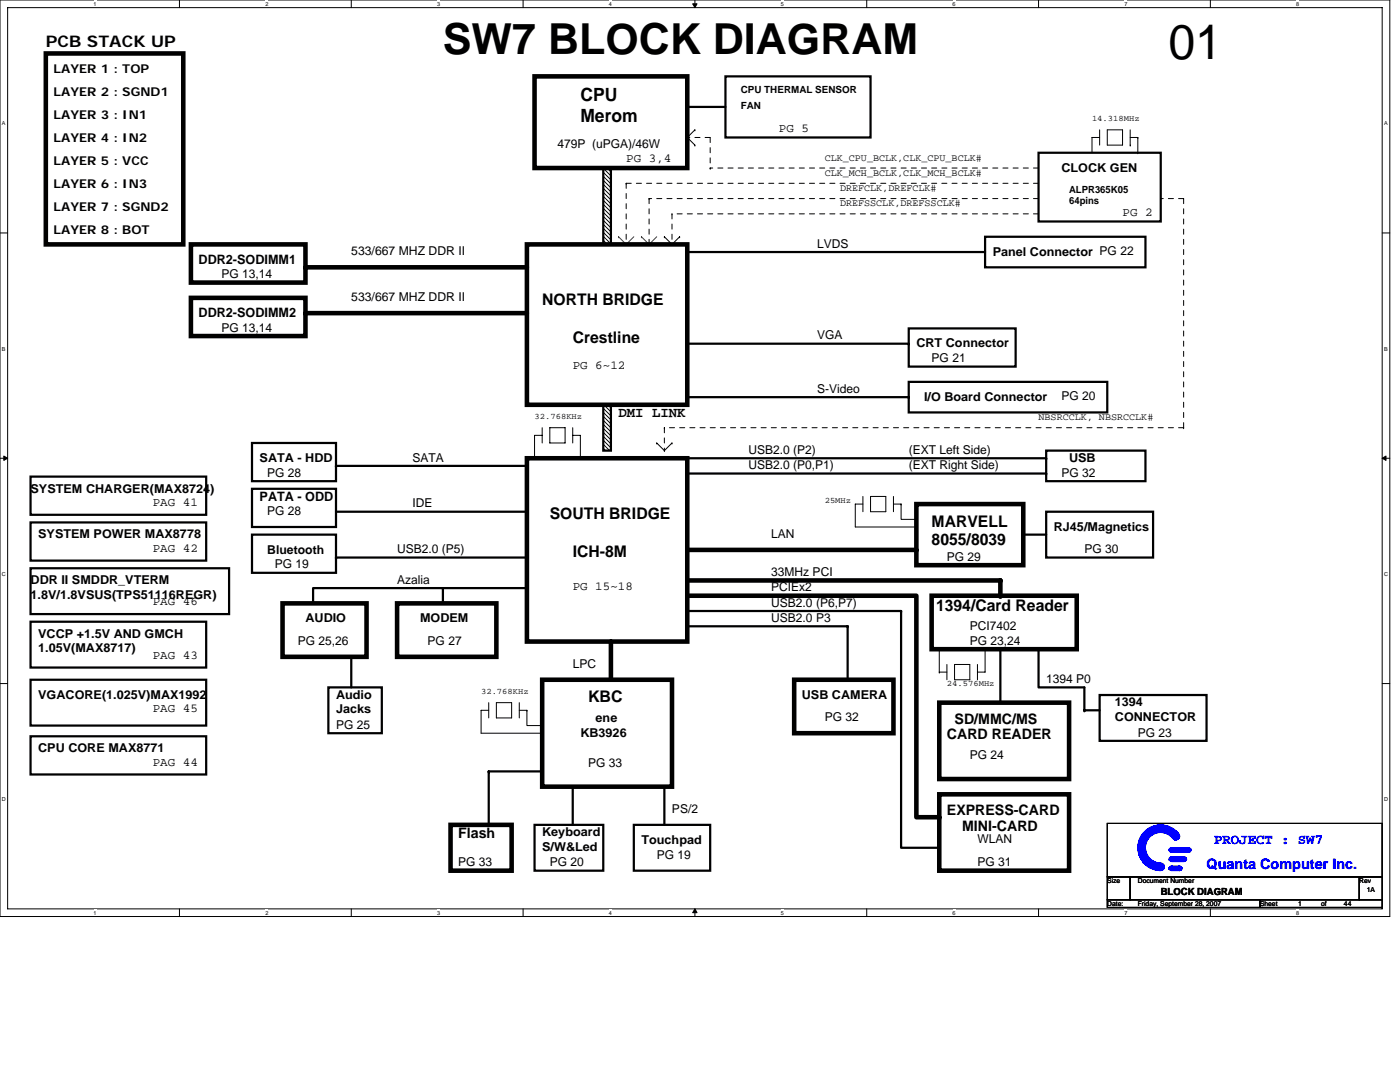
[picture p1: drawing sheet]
<svg xmlns="http://www.w3.org/2000/svg" width="279mm" height="216mm" viewBox="0 0 279 216" stroke-linecap="round" stroke-linejoin="round" font-family="sans-serif">
<path d="M0 0h277.4v182.9h-277.4zM1.5 1.5h274.3v179.9h-274.3z" fill="none" stroke="#000" stroke-width=".2"/>
<g fill="#fff">
<path d="M18.7 .1h.6v1.3h-.6z"/>
<path d="M18.7 181.5h.6v1.2h-.6z"/>
</g>
<path d="M35.8 0v1.5M35.8 181.4v1.5" fill="none" stroke="#000" stroke-width=".2"/>
<g fill="#fff">
<path d="M53 .1h.6v1.3h-.6z"/>
<path d="M53 181.5h.6v1.2h-.6z"/>
</g>
<path d="M70.1 0v1.5M70.1 181.4v1.5" fill="none" stroke="#000" stroke-width=".2"/>
<g fill="#fff">
<path d="M87.2 .1h.6v1.3h-.6z"/>
<path d="M87.2 181.5h.6v1.2h-.6z"/>
</g>
<path d="M104.4 0v1.5M104.4 181.4v1.5" fill="none" stroke="#000" stroke-width=".2"/>
<g fill="#fff">
<path d="M121.5 .1h.6v1.3h-.6z"/>
<path d="M121.5 181.5h.6v1.2h-.6z"/>
</g>
<path d="M138.7 0v1.5M138.7 181.4v1.5" fill="none" stroke="#000" stroke-width=".2"/>
<path d="M138.2 .8h.9l-.4 .7zM138.7 181.4l.4 .7h-.9z" fill="#000" stroke="#000" stroke-width=".2"/>
<g fill="#fff">
<path d="M155.8 .1h.6v1.3h-.6z"/>
<path d="M155.8 181.5h.6v1.2h-.6z"/>
</g>
<path d="M173 0v1.5M173 181.4v1.5" fill="none" stroke="#000" stroke-width=".2"/>
<g fill="#fff">
<path d="M190.1 .1h.6v1.3h-.6z"/>
<path d="M190.1 181.5h.6v1.2h-.6z"/>
</g>
<path d="M207.3 0v1.5M207.3 181.4v1.5" fill="none" stroke="#000" stroke-width=".2"/>
<g fill="#fff">
<path d="M224.4 .1h.6v1.3h-.6z"/>
<path d="M224.4 181.5h.6v1.2h-.6z"/>
</g>
<path d="M241.6 0v1.5M241.6 181.4v1.5" fill="none" stroke="#000" stroke-width=".2"/>
<g fill="#fff">
<path d="M258.7 .1h.6v1.3h-.6z"/>
<path d="M258.7 181.5h.6v1.2h-.6z"/>
<path d="M.4 24h.7v1.2h-.7z"/>
<path d="M276.2 24h.8v1.2h-.8z"/>
<path d="M.4 69h.7v1.2h-.7z"/>
<path d="M276.2 69h.7v1.2h-.7z"/>
</g>
<path d="M0 46.5h1.5M275.8 46.5h1.6" fill="none" stroke="#000" stroke-width=".2"/>
<g fill="#fff">
<path d="M.4 113.9h.8v1.2h-.8z"/>
<path d="M276.2 113.9h.8v1.2h-.8z"/>
</g>
<path d="M0 91.4h1.5M275.8 91.4h1.6" fill="none" stroke="#000" stroke-width=".2"/>
<path d="M.8 91l.7 .4-.7 .5zM275.8 91.4l.8-.4v.9z" fill="#000" stroke="#000" stroke-width=".2"/>
<g fill="#fff">
<path d="M.4 158.9h.8v1.2h-.8z"/>
<path d="M276.2 158.9h.8v1.2h-.8z"/>
</g>
<g fill="none" stroke="#000" stroke-width=".2">
<path d="M138.7 29h.1M138.7 25.9h.1M138.7 25.9l-1.5 1.5 1.5 1.6M219.5 27.4h-1.6v3.1M219.5 25.9v3.1M221 25.9h3v3.1h-3zM225.6 29h.1M225.6 27.4h1.5M225.6 25.9v3.1M227.1 27.4h.1M227.1 30.5h.1M227.1 27.4v3.1"/>
<path d="M132.6 47.2h.1M132.6 47.2l1.5 1.6 1.5-1.6M135.6 47.2h.1M106.7 91.4h.1M108.2 86.9h-1.5v4.5M108.2 85.3v3.1M109.7 85.3h3.1v3.1h-3.1zM114.3 86.9h1.5v4.5M114.3 85.3v3.1M131.1 88.4h.1M131.1 88.4l1.5 1.5 1.5-1.5M134.1 88.4h.1"/>
<path d="M172.2 99.1v3M173.7 99.1h3.1v3h-3.1zM178.3 99.1v3M172.2 100.6h-1.5v4.6h12.2M178.3 100.6h1.5M179.8 100.6h.1M179.8 103.6h.1M179.8 100.6v3h3.1M0 136.4h1.5M187.5 134.1h.1M187.5 129.5v4.6M187.5 134.1h1.5"/>
<path d="M189 132.6v3M190.5 132.6h3v3h-3zM195.1 132.6v3M196.6 129.5v4.6h-1.5M275.8 136.4h1.6M97.5 141.7h-1.5v4.6h12.2M97.5 140.2v3.1M99.1 140.2h3v3.1h-3zM103.6 140.2v3.1M103.6 141.7h1.6M105.2 141.7h.1M105.2 144.8h.1"/>
<path d="M105.2 141.7v3.1h3M108.2 146.3h.1M221 164.3h54.8v10.7h-54.8zM221 175h4.6v4.5h-4.6zM221 179.5h30.5v1.6h-30.5zM225.6 175h45.7v4.5h-45.7zM251.5 179.5h24.3v1.6h-24.3zM271.3 175h4.5v4.5h-4.5z"/>
</g>
<path d="M123.4 47.2h.1M123.4 47.2l1.6 1.6M125 48.8h.1M126.5 47.2l-1.5 1.6M128 47.2h.1M128 47.2l1.5 1.6M129.5 48.8h.1M131.1 47.2l-1.6 1.6" fill="none" stroke="#800040" stroke-width=".2"/>
<g fill="none" stroke="#000" stroke-width=".91">
<path d="M9.1 10.7h27.5v38.1h-27.5zM106.7 15.2h30.5v18.3h-30.5zM38.1 48.8h22.9v7.6h-22.9zM38.1 59.4h22.9v7.7h-22.9zM61 53.3h.1M61 53.3h44.2M105.2 48.8h32v32h-32zM61 62.5h.1M61 62.5h44.2M105.2 91.4h32v36.6h-32zM137.2 118.9h45.7v44.2h4.6M137.2 109.7h45.7"/>
<path d="M137.2 115.8h62.4M182.9 100.6h21.3v12.2h-21.3zM182.9 109.7h.1M185.9 118.9h29v10.6h-29zM199.6 118.9h.1M199.6 115.8h.1M199.6 115.8v3.1M56.4 120.4h16.8v10.7h-16.8zM79.2 120.4h19.9v10.7h-19.9zM108.2 135.6h25.9v21.4h-25.9zM121.9 128h.1M121.9 128v7.6"/>
<path d="M158.5 135.6h19.8v10.7h-19.8zM187.5 158.5h25.9v15.2h-25.9zM187.5 140.2h25.9v15.2h-25.9zM89.9 164.6h12.2v9.1h-12.2zM187.5 163.1h.1"/>
</g>
<g fill="#000" stroke="#000" stroke-width=".44">
<path d="M120.4 33.5v15.3h1.5v-15.3z" fill-rule="evenodd"/>
<path d="M120.4 80.8v9.1h1.5v-9.1z" fill-rule="evenodd"/>
</g>
<g fill="none" stroke="#000" stroke-width=".44">
<path d="M144.8 15.2h28.9v12.2h-28.9zM137.2 21.3h.1M137.2 21.3h7.6M207.3 30.5h24.3v13.7h-24.3zM137.2 50.3h59.4M196.6 47.2h32v6.1h-32zM137.2 68.6h44.2M137.2 79.2h44.2M181.4 65.5h21.3v7.7h-21.3zM181.4 76.2h39.6v6.1h-39.6zM181.4 68.6h.1M181.4 79.2h.1"/>
<path d="M6.1 95.1h35v7.6h-35zM50.3 88.4h16.8v7.6h-16.8zM50.3 97.5h16.8v7.7h-16.8zM67.1 93h.1M67.1 93h38.1M137.2 91.4h71.6M137.2 94.5h71.6M208.8 89.9h19.8v6.1h-19.8zM208.8 91.4h.1M208.8 94.5h.1M6.1 104.2h35v7.7h-35zM6.1 113.4h39.6v9.1h-39.6z"/>
<path d="M50.3 106.7h16.8v7.6h-16.8zM67.1 111.3h.1M67.1 102.1h38.1M67.1 111.3h38.1M88.4 117.3h.1M88.4 117.3v3.1M105.2 102.1h.1M105.2 117.3h-42.7v3.1M204.2 106.7h.1M204.2 106.7h4.6M208.8 102.1h21.3v9.2h-21.3zM6.1 135.6h35v9.2h-35z"/>
<path d="M6.1 124.1h35v9.1h-35zM65.5 137.2h10.7v9.1h-10.7zM70.1 131.1v6.1M137.2 121.9h42.6M137.2 125h32M169.2 125h.1M169.2 135.6h.1M169.2 125v10.6M179.8 121.9h.1M179.8 121.9v47.3h7.7M199.6 129.5h.1M199.6 129.5v10.7"/>
<path d="M207.3 129.5v7.7h9.1v4.5M207.3 129.5h.1M219.5 138.7h21.3v9.1h-21.3zM6.1 146.9h35v7.6h-35zM97.5 153.9h.1M97.5 153.9h10.7M97.5 153.9v10.7M108.2 153.9h.1M114.3 157h.1M114.3 157v7.6M132.6 157v7.6M216.4 141.7h.1"/>
<path d="M216.4 141.7h3.1M106.7 164.6h13.7v9.1h-13.7zM126.5 164.6h15.2v9.1h-15.2z"/>
</g>
<g fill="none" stroke="#000" stroke-width=".2" stroke-dasharray="1 1 1 1 1 1 1 1">
<path d="M125 36.6h.1M125 36.6v12.2M129.5 39.6h.1M129.5 39.6v9.2M137.2 27.4h.1M141.7 33.5h.1M141.7 27.4v6.1M141.7 27.4h-4.5M207.3 33.5h-65.6M207.3 39.6h-77.8M207.3 36.6h-82.3M231.6 39.6h.1"/>
<path d="M236.2 39.6v45.7M236.2 39.6h-4.6M125 48.8h.1M129.5 48.8h.1M134.1 42.7h.1M134.1 42.7v6.1M134.1 48.8h.1M207.3 42.7h-73.2M132.6 85.3h.1M132.6 85.3v4.6M132.6 89.9h.1M236.2 85.3h-103.6"/>
<path d="M236.2 85.3h.1"/>
</g>
<g fill="none" stroke="#00f" stroke-width=".2">
<path d="M227.2 168.1v2.1l.2 .5v-3.1l.1-.3v3.9l.2 .1v-4.3l.1-.3v4.9l.2 .1v-5.1l.1-.2v5.8M228.3 172.2v-5.9l.2-.2v6.3h.1v-2.3l.1 .3v2.1l.2 .2v-2l.2 .3v1.8l.1 .2v-1.8l.2 .1v1.8h.1v-1.7l.2 .2v1.7h.1v-1.6l.2 .2v1.4l.1 .1v-1.5l.2 .2v1.3h.1v-1.2M228.6 165.8v2.6l.1-.5v-2.1l.2-.1v1.9l.2-.1v-2l.1-.1v1.8l.2-.2v-1.8h.1v1.7l.2-.2v-1.5l.1-.1v1.5l.2-.2v-1.3l.1-.2v1.5M230.3 164.9l.1-.2v1.6l-.1-.2zM230.4 172.1v.1h.2v1.2h.1v-1.2h.2v1.4h-.3l.4-1.4v1.4l.2-.2v-1.2l.2 .3v1.1h.1v-1.2h.1v1.2h.2v-1.2h.1v1.2l.2-.2v-.9M230.4 165.9a3.5 3.5 0 0 1 4.2 1.4M230.4 165.7a3.7 3.7 0 0 1 4.5 1.8M230.4 165.5a3.8 3.8 0 0 1 4.7 2M230.4 165.4a3.9 3.9 0 0 1 4.7 1.8M230.4 165.2a4.1 4.1 0 0 1 4.8 2M230.4 166.2a3.2 3.2 0 0 1 4 1.5M230.4 166a3.3 3.3 0 0 1 4.2 1.7"/>
<path d="M230.6 165a4.3 4.3 0 0 1 4.8 2M230.6 164.9a4.4 4.4 0 0 1 4.8 2M230.6 164.9v1.2M232.1 172.5h.1M232.1 172.5l.2 .2v.6M233.5 169.3h4.1v.2h-4.3v.1h4.4l-.1 .2h-4.1l.1 .1h4M233.5 171.2h3.2v.1h-3.2l-.2 .1h3.5l-.1 .2h-3.4l.3 .1h2.9M233.5 173h2.3v.1h-2.5v.2h2.6l-.1 .1h-2.5l.3 .2h2.2M233.8 172.8h1.7M233.8 173.7h1.7M233.8 171.9h2.6M233.8 171h2.6"/>
<path d="M233.8 170.1h3.5M233.8 169.2h3.5M234 167.2a3 3 0 0 0-5.1 .7 3 3 0 0 0 2.7 4.3M235.2 166.3a4.6 4.6 0 0 0-7.7 .9 4.6 4.6 0 0 0 4.1 6.5"/>
<circle cx="231.6" cy="173" r=".76"/>
<circle cx="233.8" cy="171.4" r=".45"/>
<circle cx="233.8" cy="173.3" r=".45"/>
<circle cx="233.8" cy="169.6" r=".45"/>
<circle cx="234.7" cy="166.9" r=".76"/>
<circle cx="235.4" cy="173.3" r=".45"/>
<circle cx="236.4" cy="171.4" r=".45"/>
<circle cx="237.3" cy="169.6" r=".45"/>
</g>
<text font-size="9.7" x="233.2" y="11.9">01</text>
<text font-size="8.5" x="88.4" y="10.8">SW7 BLOCK DIAGRAM</text>
<g font-size="3.6">
<text x="115.8" y="20.1">CPU</text>
<text x="115.8" y="24.4">Merom</text>
</g>
<g font-size="3.2">
<text x="9.1" y="9.3">PCB STACK UP</text>
<text x="108.2" y="60.9">NORTH BRIDGE</text>
<text x="114.3" y="68.5">Crestline</text>
<text x="109.7" y="103.5">SOUTH BRIDGE</text>
<text x="185.9" y="105.1">MARVELL</text>
<text x="114.3" y="111.2">ICH-8M</text>
<text x="185.9" y="108.8">8055/8039</text>
<text x="186.8" y="121.8">1394/Card Reader</text>
<text x="117.3" y="140.1">KBC</text>
</g>
<g font-size="2.9">
<text x="123.4" y="83.2">DMI LINK</text>
<text x="189" y="147.4">CARD READER</text>
<text x="190.5" y="144.4">SD/MMC/MS</text>
<text x="91.4" y="167.3">Flash</text>
<text x="189" y="162.7">EXPRESS-CARD</text>
<text x="192" y="165.7">MINI-CARD</text>
</g>
<g font-size="2.9" fill="#00f">
<text x="240.8" y="173.4">Quanta Computer Inc.</text>
<text x="242.3" y="168.5">PROJECT : SW7</text>
</g>
<g font-size="2.6">
<text x="39.6" y="52.7">DDR2-SODIMM1</text>
<text x="39.6" y="63.4">DDR2-SODIMM2</text>
<text x="51.8" y="99.9">PATA - ODD</text>
</g>
<g font-size="2.4">
<text x="10.7" y="14.6">LAYER 1 : TOP</text>
<text x="10.7" y="19.2">LAYER 2 : SGND1</text>
<text x="10.7" y="23.8">LAYER 3 : IN1</text>
<text x="10.7" y="28.3">LAYER 4 : IN2</text>
<text x="111.3" y="29.6">479P (uPGA)/46W</text>
<text x="155.4" y="26.3">PG 5</text>
<text x="10.7" y="32.9">LAYER 5 : VCC</text>
<text x="125" y="32.4">PG 3,4</text>
<text x="211.8" y="34.3">CLOCK GEN</text>
<text x="10.7" y="37.5">LAYER 6 : IN3</text>
<text x="10.7" y="46.6">LAYER 8 : BOT</text>
<text x="10.7" y="42.1">LAYER 7 : SGND2</text>
<text x="224" y="43.1">PG 2</text>
<text x="70.1" y="50.9">533/667 MHZ DDR II</text>
<text x="163.1" y="49.4">LVDS</text>
<text x="198.1" y="51">Panel Connector PG 22</text>
<text x="44.2" y="55.5">PG 13,14</text>
<text x="70.1" y="60.1">533/667 MHZ DDR II</text>
<text x="44.2" y="66.2">PG 13,14</text>
<text x="163.1" y="67.7">VGA</text>
<text x="182.9" y="69.3">CRT Connector</text>
<text x="114.3" y="73.6">PG 6~12</text>
<text x="185.9" y="72.3">PG 21</text>
<text x="163.1" y="78.4">S-Video</text>
<text x="184.4" y="80">I/O Board Connector</text>
<text x="211.8" y="79.9">PG 20</text>
<text x="51.8" y="92.2">SATA - HDD</text>
<text x="53.3" y="95.1">PG 28</text>
<text x="82.3" y="92.1">SATA</text>
<text x="149.4" y="90.6">USB2.0 (P2)</text>
<text x="149.4" y="93.6">USB2.0 (P0,P1)</text>
<text x="181.4" y="90.6">(EXT Left Side)</text>
<text x="181.4" y="93.6">(EXT Right Side)</text>
<text x="211.8" y="95.1">PG 32</text>
<text x="213.4" y="92.2">USB</text>
<text x="6.1" y="98.3">SYSTEM CHARGER(MAX8724)</text>
<text x="30.5" y="101">PAG 41</text>
<text x="82.3" y="101.2">IDE</text>
<text x="7.6" y="107.4">SYSTEM POWER MAX8778</text>
<text x="53.3" y="102.8">PG 28</text>
<text x="153.9" y="107.3">LAN</text>
<text x="210.3" y="105.9">RJ45/Magnetics</text>
<text x="30.5" y="110.1">PAG 42</text>
<text x="53.3" y="110.5">Bluetooth</text>
<text x="54.9" y="113.4">PG 19</text>
<text x="79.2" y="110.4">USB2.0 (P5)</text>
<text x="189" y="111.9">PG 29</text>
<text x="216.4" y="110.4">PG 30</text>
<text x="6.1" y="116.6">DDR II SMDDR_VTERM</text>
<text x="6.1" y="119.5">1.8V/1.8VSUS(TPS51116REGR)</text>
<text x="79.2" y="116.5">Azalia</text>
<text x="114.3" y="117.8">PG 15~18</text>
<text x="153.9" y="118">PCIEx2</text>
<text x="153.9" y="115">33MHz PCI</text>
<text x="30.5" y="120.8">PAG 46</text>
<text x="61" y="124.2">AUDIO</text>
<text x="83.8" y="124.2">MODEM</text>
<text x="153.9" y="121.1">USB2.0 (P6,P7)</text>
<text x="153.9" y="124.1">USB2.0 P3</text>
<text x="193.5" y="125.6">PCI7402</text>
<text x="7.6" y="127.2">VCCP +1.5V AND GMCH</text>
<text x="7.6" y="130.1">1.05V(MAX8717)</text>
<text x="30.5" y="131.5">PAG 43</text>
<text x="59.4" y="128.7">PG 25,26</text>
<text x="85.3" y="128.7">PG 27</text>
<text x="193.5" y="128.7">PG 23,24</text>
<text x="114.3" y="133.2">LPC</text>
<text x="208.8" y="136.3">1394 P0</text>
<text x="7.6" y="139.4">VGACORE(1.025V)MAX1992</text>
<text x="30.5" y="142.1">PAG 45</text>
<text x="67.1" y="139.4">Audio</text>
<text x="67.1" y="142.3">Jacks</text>
<text x="118.9" y="144">ene</text>
<text x="160" y="139.4">USB CAMERA</text>
<text x="164.6" y="143.9">PG 32</text>
<text x="222.5" y="140.9">1394</text>
<text x="222.5" y="143.8">CONNECTOR</text>
<text x="67.1" y="145.4">PG 25</text>
<text x="115.8" y="147">KB3926</text>
<text x="227.1" y="147">PG 23</text>
<text x="7.6" y="150.1">CPU CORE MAX8771</text>
<text x="30.5" y="152.8">PAG 44</text>
<text x="117.3" y="153.1">PG 33</text>
<text x="193.5" y="151.5">PG 24</text>
<text x="108.2" y="166.9">Keyboard</text>
<text x="134.1" y="162.2">PS/2</text>
<text x="91.4" y="172.9">PG 33</text>
<text x="108.2" y="169.8">S/W&amp;Led</text>
<text x="109.7" y="172.9">PG 20</text>
<text x="128" y="168.4">Touchpad</text>
<text x="131.1" y="171.3">PG 19</text>
<text x="195.1" y="172.9">PG 31</text>
<text x="195.1" y="168.3">WLAN</text>
</g>
<g font-size="2">
<text x="147.8" y="18.6">CPU THERMAL SENSOR</text>
<text x="147.8" y="21.7">FAN</text>
<text x="164.6" y="32">CLK_CPU_BCLK,CLK_CPU_BCLK#</text>
<text x="164.6" y="35.1">CLK_MCH_BCLK,CLK_MCH_BCLK#</text>
<text x="167.6" y="38.1">DREFCLK,DREFCLK#</text>
<text x="167.6" y="41.2">DREFSSCLK,DREFSSCLK#</text>
<text x="213.4" y="38.4">ALPR365K05</text>
<text x="213.4" y="40.8">64pins</text>
<text x="207.3" y="83.9">NBSRCCLK, NBSRCCLK#</text>
<text x="231.6" y="178.6">BLOCK DIAGRAM</text>
</g>
<g font-size="1.7">
<text x="217.9" y="24.2">14.318MHz</text>
<text x="106.7" y="83.6">32.768KHz</text>
<text x="164.6" y="100.4">25MHz</text>
<text x="189" y="137">24.576MHz</text>
<text x="96" y="138.5">32.768KHz</text>
</g>
<g font-size="1.4">
<text x="221" y="176.2">Size</text>
<text x="227.1" y="176.2">Document Number</text>
<text x="271.3" y="176.2">Rev</text>
<text x="272.8" y="178">1A</text>
<text x="221" y="180.8">Date:</text>
<text x="227.1" y="180.8">Friday, September 28, 2007</text>
<text x="251.5" y="180.8">Sheet</text>
<text x="259.1" y="180.8">1</text>
<text x="263.7" y="180.8">of</text>
<text x="268.2" y="180.8">44</text>
</g>
<g font-size="1.1">
<text x="18.7" y="1.1">1</text>
<text x="53" y="1.1">2</text>
<text x="87.2" y="1.1">3</text>
<text x="121.5" y="1.1">4</text>
<text x="155.8" y="1.1">5</text>
<text x="190.1" y="1.1">6</text>
<text x="224.4" y="1.1">7</text>
<text x="258.7" y="1.1">8</text>
<text x=".4" y="25">A</text>
<text x="276.2" y="25">A</text>
<text x=".4" y="70">B</text>
<text x="276.2" y="70">B</text>
<text x=".4" y="114.9">C</text>
<text x="276.2" y="114.9">C</text>
<text x=".4" y="159.9">D</text>
<text x="276.2" y="159.9">D</text>
<text x="18.7" y="182.5">1</text>
<text x="53" y="182.5">2</text>
<text x="87.2" y="182.5">3</text>
<text x="121.5" y="182.5">4</text>
<text x="155.8" y="182.5">5</text>
<text x="190.1" y="182.5">6</text>
<text x="224.4" y="182.5">7</text>
<text x="258.7" y="182.5">8</text>
</g>
</svg>
